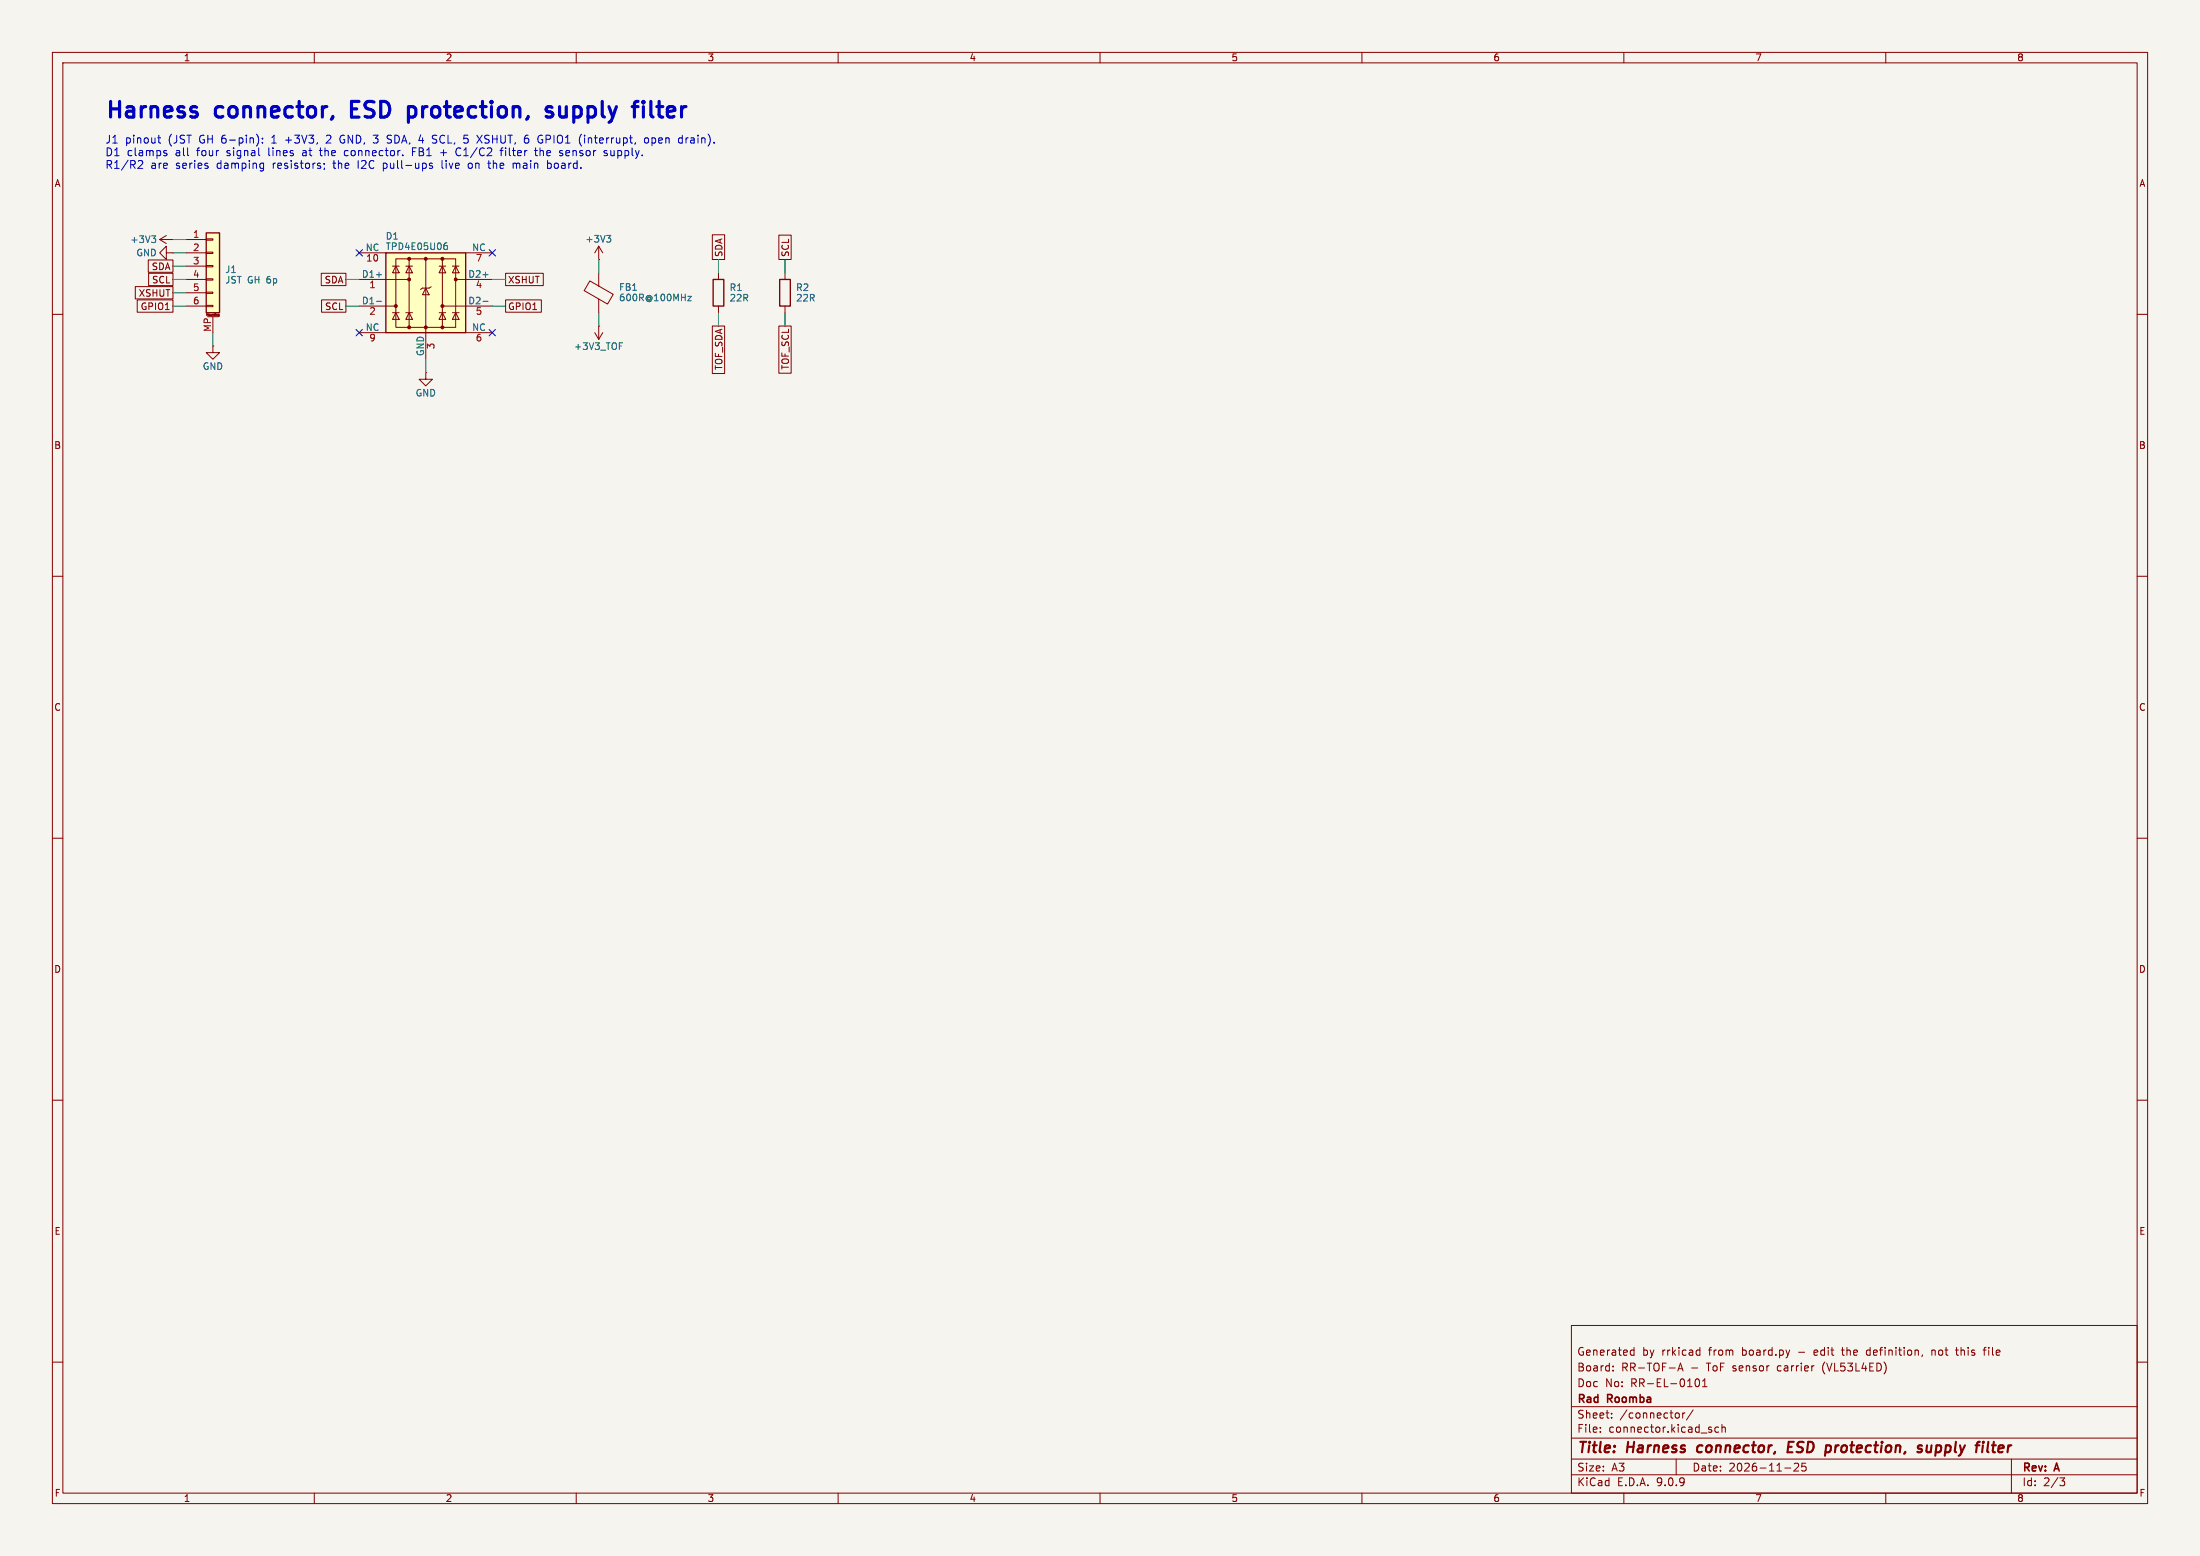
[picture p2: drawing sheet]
<svg xmlns="http://www.w3.org/2000/svg" width="420mm" height="297mm" viewBox="0 0 420 297" stroke-linecap="round" stroke-linejoin="round" font-family="sans-serif">
<path d="M0 0h420v297h-420z" fill="#f5f4ef" stroke="#f5f4ef" stroke-width=".19"/>
<g fill="none" stroke="#840000" stroke-width=".19">
<path d="M10 10h400v277h-400zM12 12h396v273h-396zM60 10v2M110 10v2M160 10v2M210 10v2M260 10v2M310 10v2M360 10v2M30.5 45.7l1.2 .8M30.5 45.7h2.5M31.7 48.3v-1.3l-1.2 1.3 1.2 1.2v-1.2h1.3"/>
<path d="M31.7 45l-1.2 .7M33 45.7h.1M33 48.3h.1M10 60h2M40.6 66v1.3h1.3l-1.3 1.3-1.2-1.3h1.2M40.6 66h.1M408 60h2M10 110h2M408 110h2M10 160h2M408 160h2M10 210h2"/>
<path d="M408 210h2M300 253h108v32h-108zM311.4 258.6h.5M311.4 257.8h.5M311.9 257.2v1.5M324.1 257.7l.4 .1M324.5 258.6l-.4 .1M324.5 257.2v1.5M351.5 257.7h.6M356.6 257.7l-.3 .3v.4l.3 .3M367 258.6l-.1 .3M368.8 257.7v1"/>
<path d="M369.2 257.7l-.4 .1M373.3 257.7h.6M373.5 257.2v1.3l.4 .2M378.6 257.7h.6M379.2 257.2l-.4 .2v1.3M10 260h2M300 278.5h108M300 274.5h108M300 268.5h108M305.5 273.2v.2M305.5 272.5v.1M307.7 270.5v.2"/>
<path d="M307.7 269.8v.1M307.9 261.5v.2M307.9 260.8v.1M320 278.5v3M320.3 269.7l.3 .3v.4l-.3 .3M320.3 261.7l.5-1.5 .5 1.5M320.4 261.3h.8M321.2 269.7v1M321.7 269.7l-.3 .1-.2 .2M323.2 269.1l-1.3 1.9M323.7 263.3l.2-.1a.8 .8 0 0 1 .6 .7 .8 .8 0 0 1-.6 .8l-.2-.2-.1-.4zM325 264.7h.9"/>
<path d="M325 263.6l.4-.4v1.5M326.6 272.9l.2 .2-.2 .3M326.6 272.4l.1 .1M328.1 272.5l-.4-.1-.3 .3 .1 .6h.6M328.7 272.5l.2-.1 .4 .1 .1 .9M328.7 271.9v1.5M342.5 279.4l.6-.1 .2 .1 .1 .3-1 1.1h1M344.7 279.3h-.7l-.1 .7 .3-.1h.5l.1 .2-.1 .5-.2 .2-.6-.2M384 278.5v6.5M408 260h2M60 285v2M110 285v2"/>
<path d="M160 285v2M210 285v2M260 285v2M300 281.5h108M310 285v2M340.7 280.2h1.2M360 285v2M393.2 282.1h1l-.5 .6 .4 .1 .1 .5-.3 .3h-.5"/>
</g>
<path d="M324.1 276.1l-.1 .7 .3 .4M341.4 276.2h.6M342.4 275.2h-.9l-.3 2h1M366.2 276.4l.5 .1 .2 .3-.1 .3-.6 .1M366.9 276a.5 .5 0 0 0-.8 .2M367.9 275.9l-.1 1.2a.57 .57 0 0 0 .8-.1M379.4 277.1l.2 .1M380.3 275.9h.7M380.6 275.2l-.2 1.7 .3 .3" fill="none" stroke="#840000" stroke-width=".4"/>
<path d="M28.9 45h.8l-.4 .5M29.5 45.5l.2 .3v.3l-.2 .2" fill="none" stroke="#006464" stroke-width=".19"/>
<path d="M39.4 44.5h2.5v15.2h-2.5z" fill="#ffffc2"/>
<path d="M39.4 44.5h2.5v15.2h-2.5zM136.1 53.3h2.1v5.1h-2.1zM148.8 53.3h2.1v5.1h-2.1z" fill="none" stroke="#840000" stroke-width=".25"/>
<g fill="none" stroke="#840000" stroke-width=".19">
<path d="M35.6 45.7h3.8M35.6 48.3h3.8M35.6 50.8h3.8M35.6 53.3h3.8M35.6 55.9h3.8M35.6 58.4h3.8M39.4 45.6h1.2v.2h-1.2zM39.4 48.1h1.2v.3h-1.2zM39.4 50.7h1.2v.2h-1.2zM39.4 53.2h1.2v.3h-1.2zM39.4 55.8h1.2v.2h-1.2zM39.4 58.3h1.2v.2h-1.2z"/>
<path d="M41.8 60h-.1M41.8 60h.1M41.8 60v.3l-.1 .1M137.2 52.1v1.2M137.2 58.4v1.3M149.9 52.1v1.2M149.9 58.4v1.3M39.6 60.5h2.1M40.6 60.5v3M41.6 60.2h.1M41.6 60.1v.1M41.7 60.2h.1"/>
<path d="M41.7 60l-.1 .1M41.8 60.2h.1M113.5 63.5l.8 1.3M114.3 62.2h.1M114.3 62.2v2.6M115.1 63.5l-.8 1.3"/>
</g>
<path d="M118.2 65.4h.6" fill="none" stroke="#006464" stroke-width=".19"/>
<path d="M73.7 48.3h15.2v15.2h-15.2z" fill="#ffffc2"/>
<g fill="none" stroke="#840000" stroke-width=".19">
<path d="M25.8 54.7h7.2v2.4h-7.2zM26.2 57.2h6.8v2.4h-6.8zM28.3 49.6h4.7v2.4h-4.7zM28.4 52.2h4.6v2.3h-4.6zM61.3 52.2h4.7v2.3h-4.7zM61.4 57.2h4.6v2.4h-4.6zM68.6 53.3h9.5M68.6 58.4h7M68.6 48.3h5.1M74.9 50.8h1.3M74.9 59.7h1.3M75.6 49.4h11.4v13.1h-11.4z"/>
<path d="M75.6 50.8l.6 1.3h-1.3zM75.6 59.7l.6 1.3h-1.3zM77.5 50.8h1.2M77.5 59.7h1.2M78.1 50.8l.6 1.3h-1.2zM78.1 59.7l.6 1.3h-1.2zM78.1 49.4v13.1M81.3 55l.6 1.3h-1.3zM81.3 49.4v19.2M82.3 54.7l-.4 .3h-1.3l-.3 .2M83.8 50.8h1.3M83.8 59.7h1.3"/>
<path d="M84.5 50.8l.6 1.3h-1.3zM84.5 59.7l.6 1.3h-1.3zM84.5 49.4v13.1M84.5 58.4h9.5M86.4 50.8h1.2M86.4 59.7h1.2M87 50.8l.6 1.3h-1.2zM87 59.7l.6 1.3h-1.2zM87 53.3h7M88.9 48.3h5.1M96.5 57.2h6.8v2.4h-6.8zM96.5 52.2h7.2v2.3h-7.2z"/>
<path d="M112.6 53.6l4.5 2.6-1.1 1.8-4.5-2.5zM114.3 49.5h.1M114.3 47l-.8 1.3M114.3 47l.8 1.3M114.3 47v2.5M114.3 52.1v2.5M114.3 57.1v2.6M136 44.8h2.3v4.7h-2.3zM148.7 44.9h2.3v4.6h-2.3zM68.6 63.5h5.1M81.3 71.1v1.3h1.2l-1.2 1.3-1.3-1.3h1.3M81.3 71.1h.1"/>
<path d="M88.9 63.5h5.1M136 62.2h2.3v9.1h-2.3zM148.7 62.2h2.3v9h-2.3z"/>
</g>
<path d="M73.7 48.3h15.2v15.2h-15.2z" fill="none" stroke="#840000" stroke-width=".25"/>
<g fill="#840000" stroke="#840000" stroke-width=".19">
<circle cx="75.6" cy="58.4" r=".28"/>
<circle cx="78.1" cy="49.4" r=".28"/>
<circle cx="78.1" cy="53.3" r=".28"/>
<circle cx="78.1" cy="62.5" r=".28"/>
<circle cx="81.3" cy="49.4" r=".28"/>
<circle cx="81.3" cy="62.5" r=".28"/>
<circle cx="84.5" cy="49.4" r=".28"/>
<circle cx="84.5" cy="58.4" r=".28"/>
<circle cx="84.5" cy="62.5" r=".28"/>
<circle cx="87" cy="53.3" r=".28"/>
</g>
<path d="M71.9 52.4h.9M71.9 57.5h.9M85 46.9h.2l.2 .2v.4l-.4 .1M85.3 46.4h-.3M92.2 52.4h1M92.2 57.5h1M115.8 44.9h.8l-.4 .5M116.4 45.4l.2 .3v.3l-.2 .2M131.3 56.6h.7l-.7 .8h.7" fill="none" stroke="#006464" stroke-width=".19"/>
<g fill="none" stroke="#009600" stroke-width=".19">
<path d="M33 53.3h2.6M33 58.4h2.6M33 50.8h2.6M33 48.3h2.6M33 45.7h2.6M33 55.9h2.6M66 53.3h2.6M66 58.4h2.6M94 53.3h2.5M94 58.4h2.5M114.3 49.5v2.6M114.3 59.7v2.5"/>
<path d="M137.2 49.5v2.6M137.2 59.7v2.5M149.9 49.5v2.6M149.9 59.7v2.5M40.6 63.5v2.5M81.3 68.6v2.5"/>
</g>
<path d="M68 47.7l1.2 1.2M69.2 47.7l-1.2 1.2M93.4 47.7l1.2 1.2M94.6 47.7l-1.2 1.2M68 62.9l1.2 1.2M69.2 62.9l-1.2 1.2M93.4 62.9l1.2 1.2M94.6 62.9l-1.2 1.2" fill="none" stroke="#000084" stroke-width=".19"/>
<path d="M68.5 19.4h-1.4v3h1.4M122.8 19.4l.2 .1-.2 .1M124.3 19.4v2.5l.1 .3 .3 .2M67.1 20.8h1M78.3 20.4h.5l.5 .2 .1 .3M79.4 21.8l-.3 .4-.8 .2M105.4 20.5l-.7-.1-.3 .1-.1 .3 .1 .4 1 .3 .1 .3-.1 .4-.3 .2-.8-.2" fill="none" stroke="#0000c2" stroke-width=".6"/>
<g fill="none" stroke="#0000c2" stroke-width=".19">
<path d="M27.2 31.1l-.9 1h.9M30.1 26.3h.6M30.3 25.8v1.3l.4 .2M31.5 29.2l.3 .1 .1 .2-.2 .2h-.3M31.5 28.7h.2M49 25.6a1.72 1.72 0 0 1 0 2.3M49.9 31.1l.4 .1M50.1 27.2v.1M50.1 26.4v.1M50.3 32.1h-.4M50.3 31.1v1.3l-.3 .2M61 28.7h.5"/>
<path d="M61.9 31.2v.2M62 32.1l-.2 .3M62.4 25.9l-.1 .1M63.1 26.5l-.9 .8h1M65.2 25.9l-.3 .6 .1 .5 .2 .2M66 28.7l-.3 .3v.4l.3 .3M73.2 31.1v1.5M73.2 32.1h.1M73.3 31.1l-.1 .1M74 26.5l.5 .1M74.1 27.3h.4M74.5 25.8l-.5 .1"/>
<path d="M76.9 29.6v.1M78.7 28.9h.5M78.7 28.2v1.5M82.5 31.2l-.3-.1-.2 .3v.2l.5 .1v.4h-.5M82.8 25.8l.6 .1M83.1 26.6l.3 .3-.1 .3-.2 .1M84.1 29.2h1.1M84.4 30.6v1.3l.2 .2M87 29.1a.58 .58 0 0 0 .3 .5 .58 .58 0 0 0 .6 .1M87.1 28.6l-.1 .3M88.6 25.8h.7M89.1 26.4l.3 .3v.3l-.3 .3"/>
<path d="M89.9 31.1l-.4 .1-.1 .2 .1 .6 .4 .1M91 25.8l1 1.5M92 25.8l-1 1.5M93.1 31.1h.6M93.3 30.6v1.3l.4 .2M95.7 28.4v1.3M98 31.3l.4-.2 .2 .3M98.6 31.4v.7M98.7 31.2l-.1 .2M102 28.7h.6M102.2 28.2v1.3l.4 .2M103.1 28.2v1.5"/>
<path d="M103.2 28.8l-.1 .1M104.5 31.2l.5-.1 .2 .3-.1 .7h-.6M104.5 30.6v1.5M107.2 29.2l.3 .2-.3 .3M107.2 28.7l.2 .1M111.6 25.8v.2M111.6 26.3v1M115.5 29.2l.4 .1 .1 .2-.3 .2h-.2M116.6 28.7l.1 1M123.2 26.4l.3-.1 .3 .3v.4l-.3 .3-.3-.1-.2-.2zM124.5 27.2l.4 .1M124.5 26.3v1.5"/>
<path d="M124.9 26.3l-.4 .1M130.2 25.8v1.5M131 26.3v1M131.4 26.3l-.3 .1-.1 .2"/>
</g>
<g font-size="4.2" fill="#0000c2">
<text x="20" y="22.8">Harness</text>
<text x="41.3" y="22.8">connector,</text>
<text x="68.4" y="22.8">ESD</text>
<text x="80.5" y="22.8">protection,</text>
<text x="108.1" y="22.8">supply</text>
<text x="126" y="22.8">filter</text>
</g>
<g font-size="2.8" fill="#840000">
<text x="301" y="277.9">Title:</text>
<text x="310.6" y="277.9">Harness</text>
<text x="324.9" y="277.9">connector,</text>
<text x="342.9" y="277.9">ESD</text>
<text x="351" y="277.9">protection,</text>
<text x="369.4" y="277.9">supply</text>
<text x="381.3" y="277.9">filter</text>
</g>
<g font-size="2.1" fill="#0000c2">
<text x="20" y="27.7">J1</text>
<text x="23.9" y="27.7">pinout</text>
<text x="32.2" y="27.7">(JST</text>
<text x="38.2" y="27.7">GH 6-pin):</text>
<text x="52.3" y="27.7">1</text>
<text x="55" y="27.7">+3V3,</text>
<text x="63" y="27.7">2</text>
<text x="65.8" y="27.7">GND, 3</text>
<text x="75.1" y="27.7">SDA, 4</text>
<text x="84" y="27.7">SCL,</text>
<text x="90.2" y="27.7">5</text>
<text x="92.9" y="27.7">XSHUT,</text>
<text x="102.1" y="27.7">6</text>
<text x="104.8" y="27.7">GPIO1</text>
<text x="112.8" y="27.7">(interrupt,</text>
<text x="125.5" y="27.7">open</text>
<text x="132.1" y="27.7">drain).</text>
<text x="20" y="30.1">D1</text>
<text x="20" y="32.5">R1/R2</text>
<text x="24.2" y="30.1">clamps</text>
<text x="28.7" y="32.5">are</text>
<text x="33.5" y="30.1">all</text>
<text x="33.6" y="32.5">series</text>
<text x="37.8" y="30.1">four</text>
<text x="41.5" y="32.5">damping</text>
<text x="43.6" y="30.1">signal</text>
<text x="51.6" y="30.1">lines</text>
<text x="52.3" y="32.5">resistors;</text>
<text x="58.3" y="30.1">at</text>
<text x="61.8" y="30.1">the</text>
<text x="64.1" y="32.5">the</text>
<text x="66.6" y="30.1">connector.</text>
<text x="68.9" y="32.5">I2C</text>
<text x="73.8" y="32.5">pull-ups</text>
<text x="79.7" y="30.1">FB1</text>
<text x="85.2" y="32.5">live</text>
<text x="85.2" y="30.1">+</text>
<text x="88.4" y="30.1">C1/C2</text>
<text x="90.4" y="32.5">on</text>
<text x="94.4" y="32.5">the</text>
<text x="97.1" y="30.1">filter</text>
<text x="99.2" y="32.5">main</text>
<text x="103.8" y="30.1">the</text>
<text x="106" y="32.5">board.</text>
<text x="108.6" y="30.1">sensor</text>
<text x="117.3" y="30.1">supply.</text>
</g>
<g font-size="2.1" fill="#840000">
<text x="301" y="262">Board:</text>
<text x="301" y="259">Generated</text>
<text x="309.5" y="262">RR-TOF-A</text>
<text x="313.5" y="259">by</text>
<text x="317.3" y="259">rrkicad</text>
<text x="322.8" y="262">-</text>
<text x="326" y="262">ToF sensor</text>
<text x="326.4" y="259">from</text>
<text x="332.8" y="259">board.py</text>
<text x="339.7" y="262">carrier</text>
<text x="343.7" y="259">-</text>
<text x="346.9" y="259">edit</text>
<text x="348.4" y="262">(VL53L4ED)</text>
<text x="352.4" y="259">the</text>
<text x="357.2" y="259">definition,</text>
<text x="369.8" y="259">not</text>
<text x="374.6" y="259">this</text>
<text x="380.1" y="259">file</text>
<text x="301" y="268.2">Rad</text>
<text x="301" y="265">Doc</text>
<text x="306.4" y="265">No:</text>
<text x="306.9" y="268.2">Roomba</text>
<text x="311.4" y="265">RR-EL-0101</text>
<text x="301" y="273.7">File:</text>
<text x="301" y="271">Sheet:</text>
<text x="307.1" y="273.7">connector.kicad_sch</text>
<text x="309.2" y="271">/connector/</text>
<text x="301" y="281.1">Size:</text>
<text x="307.6" y="281.1">A3</text>
<text x="323" y="281.1">Date:</text>
<text x="330" y="281.1">2026-11-25</text>
<text x="386" y="281.3">Rev:</text>
<text x="392.4" y="281.3">A</text>
<text x="301" y="283.9">KiCad</text>
<text x="308.7" y="283.9">E.D.A.</text>
<text x="316.3" y="283.9">9.0.9</text>
<text x="386" y="283.9">Id:</text>
<text x="390.1" y="283.9">2/3</text>
</g>
<g font-size="1.8" fill="#840000">
<text x="35" y="11.9">1</text>
<text x="85" y="11.9">2</text>
<text x="135" y="11.9">3</text>
<text x="185" y="11.9">4</text>
<text x="235" y="11.9">5</text>
<text x="285" y="11.9">6</text>
<text x="335" y="11.9">7</text>
<text x="385" y="11.9">8</text>
<text x="10.3" y="35.9">A</text>
<text x="408.3" y="35.9">A</text>
<text x="28.9" y="51.8">SDA</text>
<text x="138.1" y="49.1" transform="rotate(-90 138.1 49.1)">SDA</text>
<text x="150.8" y="49.1" transform="rotate(-90 150.8 49.1)">SCL</text>
<text x="26.4" y="56.8">XSHUT</text>
<text x="26.8" y="59.4">GPIO1</text>
<text x="28.9" y="54.3">SCL</text>
<text x="61.9" y="54.3">SDA</text>
<text x="61.9" y="59.4">SCL</text>
<text x="96.9" y="59.4">GPIO1</text>
<text x="96.9" y="54.3">XSHUT</text>
<text x="138.1" y="70.7" transform="rotate(-90 138.1 70.7)">TOF_SDA</text>
<text x="150.8" y="70.7" transform="rotate(-90 150.8 70.7)">TOF_SCL</text>
<text x="10.3" y="85.9">B</text>
<text x="408.2" y="85.9">B</text>
<text x="10.3" y="135.9">C</text>
<text x="408.2" y="135.9">C</text>
<text x="10.3" y="185.9">D</text>
<text x="408.2" y="185.9">D</text>
<text x="10.3" y="235.9">E</text>
<text x="408.3" y="235.9">E</text>
<text x="10.3" y="285.9">F</text>
<text x="35" y="286.9">1</text>
<text x="85" y="286.9">2</text>
<text x="135" y="286.9">3</text>
<text x="185" y="286.9">4</text>
<text x="235" y="286.9">5</text>
<text x="285" y="286.9">6</text>
<text x="335" y="286.9">7</text>
<text x="385" y="286.9">8</text>
<text x="408.3" y="285.9">F</text>
</g>
<g font-size="1.8" fill="#006464">
<text x="24.8" y="46.6">+3V3</text>
<text x="73.5" y="45.9">D1</text>
<text x="73.5" y="47.9">TPD4E05U06</text>
<text x="111.7" y="46.5">+3V3</text>
<text x="25.9" y="49.1">GND</text>
<text x="42.9" y="52.3">J1</text>
<text x="69" y="53.1">D1+</text>
<text x="69.7" y="48">NC</text>
<text x="89.3" y="53.1">D2+</text>
<text x="90" y="48">NC</text>
<text x="42.9" y="54.3">JST GH 6p</text>
<text x="69" y="58.2">D1-</text>
<text x="89.3" y="58.2">D2-</text>
<text x="118.1" y="55.7">FB1</text>
<text x="118.1" y="57.7">600R@100MHz</text>
<text x="139.2" y="55.7">R1</text>
<text x="139.2" y="57.7">22R</text>
<text x="151.9" y="55.7">R2</text>
<text x="151.9" y="57.7">22R</text>
<text x="69.7" y="63.2">NC</text>
<text x="90" y="63.2">NC</text>
<text x="38.6" y="70.8">GND</text>
<text x="81" y="68.1" transform="rotate(-90 81 68.1)">GND</text>
<text x="109.5" y="67">+3V3_TOF</text>
<text x="79.2" y="75.9">GND</text>
</g>
<g font-size="1.8" fill="#a90000">
<text x="36.8" y="45.5">1</text>
<text x="36.8" y="48">2</text>
<text x="36.8" y="50.5">3</text>
<text x="36.8" y="53.1">4</text>
<text x="69.8" y="50.2">10</text>
<text x="90.7" y="50.2">7</text>
<text x="36.8" y="55.6">5</text>
<text x="36.8" y="58.2">6</text>
<text x="70.4" y="55.3">1</text>
<text x="90.7" y="55.3">4</text>
<text x="40.4" y="63.4" transform="rotate(-90 40.4 63.4)">MP</text>
<text x="70.4" y="60.4">2</text>
<text x="70.4" y="65.5">9</text>
<text x="90.7" y="60.4">5</text>
<text x="90.7" y="65.5">6</text>
<text x="83.3" y="66.7" transform="rotate(-90 83.3 66.7)">3</text>
</g>
<text font-size=".5" fill="#840000" x="39.3" y="60.4">Mounting</text>
</svg>
